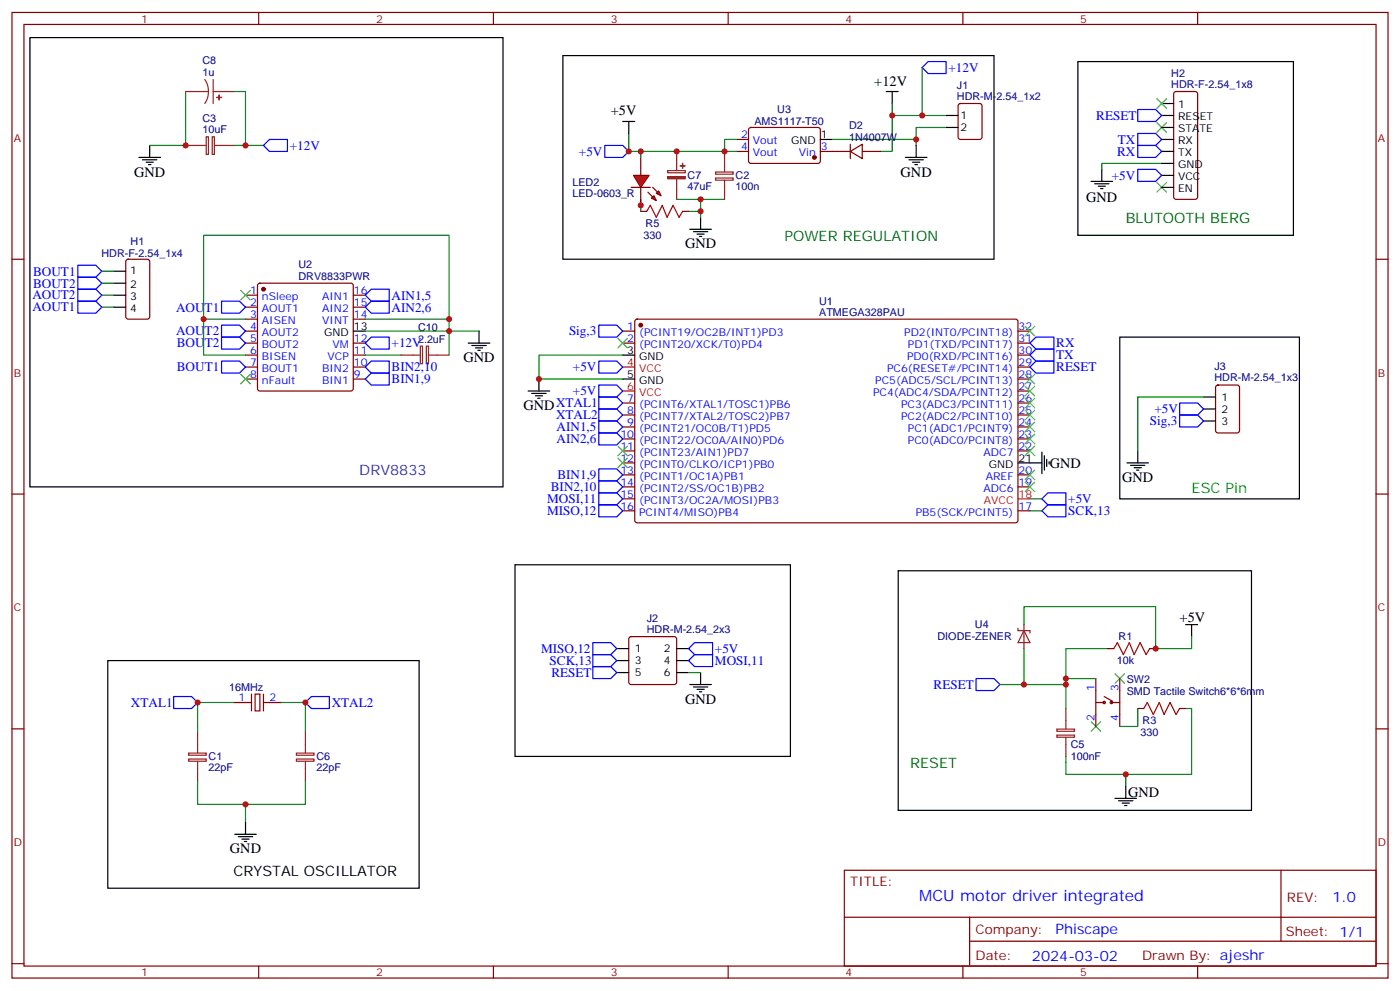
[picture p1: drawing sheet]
<svg xmlns="http://www.w3.org/2000/svg" width="412mm" height="292mm" viewBox="0 0 412 292" stroke-linecap="round" stroke-linejoin="round" font-family="sans-serif">
<g fill="none" stroke="#870000" stroke-width=".35">
<path d="M3.5 3.7h405.4v284.3h-405.4zM7.1 7.2h398.2v277.3h-398.2zM76.2 3.7v3.5M145.3 3.7v3.5M214.5 3.7v3.5M283.6 3.7v3.5M352.8 3.7v3.5M220.7 37.7l.5-.2 20 .1 .5 .6-.1 9.5-.7 .4h-20l-.4-.7v-9.2zM346 27.2l.4-.2h5.7l.5 .2 .2 .5v30.3l-.3 .5-.4 .2h-5.7l-.5-.2-.2-.5v-30.3zM217 41.1h3.5M217 44.6h3.5M241.7 44.6h3.5"/>
<path d="M3.5 76.3h3.6M37.3 76.5l.4-.2h5.7l.6 .5 .1 16.5-.5 .6-5.9 .1-.6-.5-.1-16.5zM405.3 76.3h3.6M72.3 97.5h3.5M72.3 86.9h3.5M72.3 90.5h3.5M72.3 94h3.5M76.1 83.6l.5-.2h26.8l.5 .2 .2 .5v30.3l-.3 .5-.4 .2h-26.8l-.5-.2-.3-.5v-30.3zM104.1 86.9h3.5M104.1 90.5h3.5M104.1 94h3.5M183.4 97.5h3.6"/>
<path d="M187.2 94.2l.5-.2h111.7l.5 .7-.1 58.8-.6 .5-111.8-.1-.4-.7v-58.5zM299.9 97.5h3.5M72.3 101h3.5M72.3 111.6h3.5M72.3 108.1h3.5M72.3 104.6h3.5M104.1 101h3.5M104.1 111.6h3.5M104.1 108.1h3.5M104.1 104.6h3.5M183.4 101h3.6M183.4 118.7h3.6"/>
<path d="M299.9 101h3.5M299.9 118.7h3.5M299.9 115.1h3.5M299.9 111.6h3.5M299.9 108.1h3.5M299.9 104.6h3.5M183.4 122.2h3.6M183.4 125.7h3.6M183.4 129.3h3.6M183.4 132.8h3.6M183.4 136.3h3.6M183.4 139.8h3.6"/>
<path d="M299.9 122.2h3.5M299.9 125.7h3.5M299.9 129.3h3.5M299.9 132.8h3.5M299.9 139.8h3.5M3.5 145.5h3.6M183.4 143.4h3.6M183.4 146.9h3.6M183.4 150.4h3.6M299.9 143.4h3.5M299.9 150.4h3.5M405.3 145.5h3.6"/>
<path d="M3.5 214.6h3.6M68.8 206.9h5.3M75.1 204.4h1.5v4.9h-1.5zM77.6 206.9h5.3M405.3 214.6h3.6M248.7 256.3h156.6v28.2h-156.6zM377.3 256.3v20.9M248.7 270.1h156.5M285.6 277.2h119.6M285.6 270.1v14.1M3.5 283.8h3.6M76.2 284.5v3.5"/>
<path d="M145.3 284.5v3.5M214.5 284.5v3.5M283.6 284.5v3.5M352.8 284.5v3.5M405.3 283.8h3.6"/>
</g>
<g fill="#870000" stroke="#870000" stroke-width=".35">
<circle cx="188.7" cy="95.7" r=".53"/>
<circle cx="239.9" cy="46.4" r=".53"/>
<circle cx="77.6" cy="85.2" r=".53"/>
</g>
<g fill="none" stroke="#000" stroke-width=".35">
<path d="M8.8 11.1h139.4v132.3h-139.4zM165.8 16.4h127v59.9h-127zM317.5 18.1h63.5v51.2h-63.5zM183.4 35.8h3.6M185.2 35.8v3.5M261.1 27h3.5M262.8 27v3.5M342.2 30.5h3.5M342.2 34h3.5M342.2 37.5h3.5M40.9 46.4h6.4M42 47.1h4.2"/>
<path d="M43 47.8h2.2M43.7 48.5h.7M44.1 42.8v3.6M241.7 41.1h3.5M266.7 46.4h6.3M267.8 47.1h4.2M268.8 47.8h2.1M269.5 48.5h.7M269.9 42.8v3.6M321.4 53.4h6.3M322.4 54.1h4.3M323.5 54.8h2.1"/>
<path d="M324.2 55.5h.7M324.6 49.9v3.5M342.2 41.1h3.5M342.2 44.6h3.5M342.2 48.1h3.5M342.2 51.6h3.5M342.2 55.2h3.5M33.5 79.9h3.5M203.2 67.5h6.3M204.3 68.2h4.2M205.3 68.9h2.1M206 69.6h.7"/>
<path d="M206.4 64v3.5M33.5 83.4h3.5M33.5 86.9h3.5M33.5 90.5h3.5M104.1 97.5h3.5M141.1 97.5v3.5M137.9 101h6.4M139 101.7h4.2M140.1 102.4h2.1M140.8 103.2h.7M155.6 115.1h6.3M156.6 115.9h4.3"/>
<path d="M157.7 116.6h2.1M158.4 117.3h.7M158.7 111.6v3.5M183.4 104.6h3.6M183.4 111.6h3.6M299.9 136.3h7M306.9 133.1v6.4M307.6 134.2v4.2M308.3 135.3v2.1M309 136v.7M264.6 168.1h104.1v70.5h-104.1zM31.7 194.5h91.8v67h-91.8z"/>
<path d="M349.2 183.9h3.6M351 183.9v3.6M328.4 235.1h6.4M329.5 235.8h4.2M330.6 236.5h2.1M331.3 237.2h.7M331.6 231.6v3.5M69.1 245.7h6.4M70.2 246.4h4.2M71.3 247.1h2.1M72 247.8h.7M72.3 242.1v3.6"/>
</g>
<path d="M183.4 108.1h3.6M183.4 115.1h3.6M299.9 146.9h3.5" fill="none" stroke="#f00" stroke-width=".35"/>
<path d="M74.1 204.4v4.9M77.6 204.4v4.9" fill="none" stroke="#871200" stroke-width=".35"/>
<g fill="none" stroke="#008700" stroke-width=".35">
<path d="M271.6 19.9v14.1h-8.8M54.7 27v15.8h-10.6M68.8 27h3.5v15.8M185.2 39.3v5.3h28.2M262.8 30.5v14.1h-3.5M271.6 34h7.1M278.7 37.5h-8.8v3.6M68.8 42.8h8.8M188.7 58.7v3.5M199.3 58.7h14.1M206.4 58.7v3.5M213.4 44.6h3.6"/>
<path d="M217 41.1h-3.6v3.5M245.2 41.1h24.7v1.7M342.2 48.1h-17.6v1.8M30 79.9h3.5M202.8 62.2h3.6v1.8M30 83.4h3.5M30 86.9h3.5M30 90.5h3.5M60 94v10.6h12.3M72.3 94h-12.3v-24.7h72.3v24.7M132.3 97.5h8.8M107.6 104.6h10.6"/>
<path d="M183.4 104.6h-24.7v7h24.7M303.4 146.9h3.5M301.6 183.9v-5.3h38.8v12.4h10.6v-3.5M301.6 191v10.6M326.3 191h-12.3v10.6h-19.4M68.8 206.9h-10.6v8.8M82.9 206.9h7.1v8.8M349.2 208.6h1.8v19.4h-37v-5.3M58.2 229.8v7.1h31.8v-7.1M72.3 236.9v5.2M331.6 228v3.6"/>
</g>
<g fill="none" stroke="#00f" stroke-width=".35">
<path d="M271.6 19.9l1.8-1.8h5.3v3.6h-5.3zM335.1 39.3h5.3l1.8 1.8-1.8 1.7h-5.3zM335.1 32.2h5.3l1.8 1.8-1.8 1.8h-5.3zM77.6 42.8l1.8-1.7h5.3v3.5h-5.3zM178.2 42.8h5.2l1.8 1.8-1.8 1.8h-5.2zM335.1 42.8h5.3l1.8 1.8-1.8 1.8h-5.3zM335.1 49.9h5.3l1.8 1.7-1.8 1.8h-5.3zM22.9 78.1h5.3l1.8 1.8-1.8 1.7h-5.3zM22.9 81.6h5.3l1.8 1.8-1.8 1.8h-5.3zM22.9 85.2h5.3l1.8 1.7-1.8 1.8h-5.3zM22.9 88.7h5.3l1.8 1.8-1.8 1.7h-5.3zM65.3 99.3h5.3l1.7 1.7-1.7 1.8h-5.3z"/>
<path d="M65.3 95.7h5.3l1.7 1.8-1.7 1.8h-5.3zM65.3 88.7h5.3l1.7 1.8-1.7 1.7h-5.3zM65.3 106.3h5.3l1.7 1.8-1.7 1.8h-5.3zM176.4 116.9h5.3l1.7 1.8-1.7 1.7h-5.3zM176.4 106.3h5.3l1.7 1.8-1.7 1.8h-5.3zM176.4 113.4h5.3l1.7 1.7-1.7 1.8h-5.3zM303.4 108.1l1.8-1.8h5.2v3.6h-5.2zM303.4 104.6l1.8-1.8h5.2v3.5h-5.2zM303.4 101l1.8-1.7h5.2v3.5h-5.2zM176.4 120.4h5.3l1.7 1.8-1.7 1.8h-5.3zM176.4 127.5h5.3l1.7 1.8-1.7 1.7h-5.3zM176.4 124h5.3l1.7 1.7-1.7 1.8h-5.3z"/>
<path d="M176.4 141.6h5.3l1.7 1.8-1.7 1.7h-5.3zM306.9 146.9l1.8-1.8h5.3v3.6h-5.3zM287.5 199.8h5.3l1.8 1.8-1.8 1.7h-5.3zM51.2 205.1h5.2l1.8 1.8-1.8 1.7h-5.2zM90 206.9l1.7-1.8h5.3v3.5h-5.3z"/>
</g>
<g fill="none" stroke="#3c3" stroke-width=".35">
<path d="M340.8 36.1l2.8 2.8M340.8 29.1l2.8 2.8M343.6 36.1l-2.8 2.8M343.6 29.1l-2.8 2.8M340.8 53.8l2.8 2.8M343.6 53.8l-2.8 2.8M70.9 85.5l2.8 2.8M73.7 85.5l-2.8 2.8M182 99.6l2.9 2.8M184.9 99.6l-2.9 2.8M302 96.1l2.8 2.8M304.8 96.1l-2.8 2.8"/>
<path d="M70.9 110.2l2.8 2.8M73.7 110.2l-2.8 2.8M302 110.2l2.8 2.8M302 113.7l2.8 2.9M302 117.3l2.8 2.8M304.8 110.2l-2.8 2.8M304.8 113.7l-2.8 2.9M304.8 117.3l-2.8 2.8M182 131.4l2.9 2.8M182 134.9l2.9 2.8M184.9 131.4l-2.9 2.8M184.9 134.9l-2.9 2.8"/>
<path d="M302 131.4l2.8 2.8M302 138.4l2.8 2.9M302 127.8l2.8 2.9M302 124.3l2.8 2.8M302 120.8l2.8 2.8M304.8 131.4l-2.8 2.8M304.8 138.4l-2.8 2.9M304.8 127.8l-2.8 2.9M304.8 124.3l-2.8 2.8M304.8 120.8l-2.8 2.8M302 142l2.8 2.8M304.8 142l-2.8 2.8"/>
<path d="M328.4 198.4l2.9 2.8M331.3 198.4l-2.9 2.8M321.4 212.5l2.8 2.8M324.2 212.5l-2.8 2.8"/>
</g>
<path d="M118.2 104.6h5.6M123.8 101.9h.7v5.2h-.7zM125.6 101.9h.6v5.2h-.6zM126.3 104.6h6" fill="none" stroke="#8c2424" stroke-width=".35"/>
<g fill="#f00" stroke="#870000" stroke-width=".35">
<path d="M186.6 51.6h4.6l-2.5 3.6z"/>
<path d="M185.9 55.2h5.7z"/>
</g>
<g fill="#870000" stroke="#870000" stroke-width=".35">
<path d="M192.3 55.2l1.4 1.4z"/>
<path d="M190.9 56.6l1.4 1.4z"/>
</g>
<g fill="#f00" stroke="#870000" stroke-width=".35">
<path d="M193.3 56.9l.7-.7 .7 1.4z"/>
<path d="M192.6 57.6l.7 1.5-1.4-.8z"/>
</g>
<g fill="none" stroke="#870000" stroke-width=".35">
<path d="M282.5 30.7l.4-.2h5.7l.6 .4 .1 9.5-.5 .6-5.9 .1-.6-.5-.1-9.4zM188.7 46.4v5.2M188.7 55.2v5.3M245.2 44.6h5.3M250.5 44.6l3.5-2.1v4.2zM250.5 42.5v4.2M254 44.6h5.3M188.7 62.2h1.8M201.1 62.2h1.7M358.3 113.6l.5-.2h5.6l.7 .4v13l-.4 .6-5.9 .1-.7-.5v-12.9zM185.4 187.7l.5-.2h12.7l.5 .2 .2 .5v12.7l-.2 .5-.5 .2h-12.7l-.5-.3-.2-.4v-12.7zM322.8 199.8v14.1"/>
<path d="M326.3 191h1.8M329.8 199.8v14.1M338.7 191h1.7M322.8 206.9h2.5M325.3 205.1l2.4 1.4M327.4 206.9h2.4M335.1 208.6h1.8M347.5 208.6h1.7"/>
<circle cx="325.3" cy="206.9" r=".35"/>
<circle cx="327.4" cy="206.9" r=".35"/>
</g>
<path d="M188.7 44.6v1.8M107.6 94h24.7v10.6M107.6 97.5h24.7M354.5 116.9h-19.4v15.9M303.4 150.4h3.5M202.8 198h3.6M314 199.8h8.8M314 201.6v7M335.1 208.6v5.3h-5.3" fill="none" stroke="#008700" stroke-width=".35"/>
<g fill="none" stroke="#8c2424" stroke-width=".35">
<path d="M54.7 27h6.7M60.3 23.4l.8 1.7 .3 1.9M61.4 27l-.3 1.8-.8 1.7M62.8 27h6M62.8 23.4v7.1M54.7 42.8h6M60.7 40.3h.7v5.2h-.7zM62.5 40.3h.6v5.2h-.6zM63.1 42.8h5.7M196.7 50.2h5.2v.7h-5.2zM199.3 44.6v5.6M199.3 52.7v6"/>
<path d="M210.8 50.7h5.2v.6h-5.2zM210.8 52.4h5.2v.7h-5.2zM213.4 44.6v6M213.4 53.1v5.6M299.9 185v.7h3.5v.7M301.6 185.7l1.8 3.5h-3.5zM301.6 183.9v7.1M58.2 215.7v6M90 215.7v6M311.3 214.7h5.2v.6h-5.2zM311.3 216.5h5.2v.6h-5.2zM314 208.6v6"/>
<path d="M314 217.1v5.6M55.6 221.8h5.1v.6h-5.1zM55.6 223.5h5.1v.7h-5.1zM58.2 224.2v5.6M87.3 221.8h5.2v.6h-5.2zM87.3 223.5h5.2v.7h-5.2zM90 224.2v5.6"/>
</g>
<g fill="#8c2424" stroke="#8c2424" stroke-width=".35">
<path d="M196.7 52h5.2v.6h-5.2z"/>
<path d="M200.4 48.8l1.4 .1z"/>
<path d="M201 48.1l.1 1.4z"/>
<path d="M64.5 28l.1 1.4z"/>
<path d="M63.9 28.7h1.4z"/>
</g>
<path d="M190.5 62.2l1.1-1.7 1.7 3.5 1.8-3.5 1.4 3.5 1.8-3.5 1.7 3.5 1.1-1.8M328.1 191l1-1.8 1.8 3.6 1.8-3.6 1.4 3.6 1.7-3.6 1.8 3.6 1.1-1.8M336.9 208.6l1.1-1.7 1.7 3.5 1.8-3.5 1.4 3.5 1.8-3.5 1.7 3.5 1.1-1.8" fill="none" stroke="#a10000" stroke-width=".35"/>
<g fill="none" stroke="#000" stroke-width=".35">
<path d="M278.7 34h3.5M278.7 37.5h3.5M329.8 99.3h53v47.6h-53zM354.5 116.9h3.6M332 136.3h6.3M333 137h4.3M334.1 137.7h2.1M334.8 138.4h.7M335.1 132.8v3.5M354.5 124h3.6M354.5 120.4h3.6M151.7 166.3h81.1v56.4h-81.1z"/>
<path d="M181.7 191h3.5M181.7 194.5h3.5M181.7 198h3.5M199.3 191h3.5M199.3 194.5h3.5M199.3 198h3.5M206.4 198v3.6M203.2 201.6h6.3M204.3 202.3h4.2M205.3 203h2.1M206 203.7h.7"/>
</g>
<g fill="none" stroke="#00f" stroke-width=".35">
<path d="M107.6 86.9l1.8-1.7h5.3v3.5h-5.3zM107.6 90.5l1.8-1.8h5.3v3.5h-5.3zM176.4 95.7h5.3l1.7 1.8-1.7 1.8h-5.3zM107.6 111.6l1.8-1.7h5.3v3.5h-5.3zM107.6 108.1l1.8-1.8h5.3v3.6h-5.3zM107.6 101l1.8-1.7h5.3v3.5h-5.3zM347.5 118.7h5.3l1.7 1.7-1.7 1.8h-5.3zM176.4 138.1h5.3l1.7 1.7-1.7 1.8h-5.3zM347.5 122.2h5.3l1.7 1.8-1.7 1.7h-5.3zM176.4 145.1h5.3l1.7 1.8-1.7 1.8h-5.3zM176.4 148.7h5.3l1.7 1.7-1.7 1.8h-5.3zM306.9 150.4l1.8-1.7h5.3v3.5h-5.3z"/>
<path d="M174.6 196.3h5.3l1.8 1.7-1.8 1.8h-5.3zM174.6 192.8h5.3l1.8 1.7-1.8 1.8h-5.3zM174.6 189.2h5.3l1.8 1.8-1.8 1.8h-5.3zM202.8 191l1.8-1.8h5.3v3.6h-5.3zM202.8 194.5l1.8-1.7h5.3v3.5h-5.3z"/>
</g>
<g fill="#c00">
<circle cx="213.4" cy="44.6" r=".88"/>
<circle cx="58.2" cy="206.9" r=".88"/>
<circle cx="90" cy="206.9" r=".88"/>
<circle cx="301.6" cy="201.6" r=".88"/>
<circle cx="72.3" cy="236.9" r=".88"/>
<circle cx="185.2" cy="44.6" r=".88"/>
<circle cx="158.8" cy="111.6" r=".88"/>
<circle cx="206.4" cy="58.7" r=".88"/>
<circle cx="206.4" cy="62.2" r=".88"/>
<circle cx="60" cy="94" r=".88"/>
<circle cx="132.3" cy="97.5" r=".88"/>
<circle cx="72.3" cy="42.8" r=".88"/>
<circle cx="262.8" cy="34" r=".88"/>
<circle cx="271.6" cy="34" r=".88"/>
<circle cx="269.9" cy="41.1" r=".88"/>
<circle cx="188.7" cy="60.5" r=".88"/>
<circle cx="188.7" cy="44.6" r=".88"/>
<circle cx="199.3" cy="44.6" r=".88"/>
<circle cx="340.4" cy="191" r=".88"/>
<circle cx="54.7" cy="42.8" r=".88"/>
<circle cx="331.6" cy="228" r=".88"/>
<circle cx="314" cy="199.8" r=".88"/>
<circle cx="314" cy="201.6" r=".88"/>
<circle cx="132.3" cy="94" r=".88"/>
</g>
<text font-size="4.6" fill="#00f" x="270.8" y="265.3">MCU motor driver integrated</text>
<g font-size="4.2">
<text x="257.5" y="25.2">+12V</text>
<text x="179.9" y="34">+5V</text>
<text x="39.5" y="52">GND</text>
<text x="265.3" y="52">GND</text>
<text x="320" y="59.6">GND</text>
<text x="201.8" y="73.2">GND</text>
<text x="136.5" y="106.7">GND</text>
<text x="154.2" y="120.8">GNDXTAL1</text>
<text x="309.2" y="137.7">GND</text>
<text x="330.6" y="142">GND</text>
<text x="347.5" y="183.2">+5V</text>
<text x="201.8" y="207.2">GND</text>
<text x="332.3" y="234.8">GND</text>
<text x="67.7" y="251.3">GND</text>
<text x="68.8" y="258">CRYSTAL OSCILLATOR</text>
</g>
<g font-size="4.2" fill="#060">
<text x="331.6" y="65.8">BLUTOOTH BERG</text>
<text x="231.1" y="71">POWER REGULATION</text>
<text x="268.1" y="226.3">RESET</text>
</g>
<text font-size="4.2" fill="#609" x="105.8" y="139.8">DRV8833</text>
<text font-size="4.2" fill="#090" x="351" y="145.1">ESC Pin</text>
<g font-size="4.2" fill="#00f">
<text x="392.5" y="265.5">1.0</text>
<text x="310.9" y="275.1">Phiscape</text>
<text x="304" y="282.9">2024-03-02</text>
</g>
<g font-size="3.9" fill="#00f">
<text x="279.4" y="21.1">+12V</text>
<text x="322.9" y="35.3">RESET</text>
<text x="85.4" y="44.1">+12V</text>
<text x="170.5" y="45.9">+5V</text>
<text x="329.1" y="45.9">RX</text>
<text x="329.3" y="42.3">TX</text>
<text x="327.5" y="52.9">+5V</text>
<text x="9.8" y="81.1">BOUT1</text>
<text x="9.5" y="88.2">AOUT2</text>
<text x="9.8" y="84.7">BOUT2</text>
<text x="115.4" y="88.2">AIN1,5</text>
<text x="9.5" y="91.7">AOUT1</text>
<text x="51.9" y="91.7">AOUT1</text>
<text x="115.4" y="91.7">AIN2,6</text>
<text x="51.9" y="98.8">AOUT2</text>
<text x="167.6" y="98.8">Sig,3</text>
<text x="52.1" y="102.3">BOUT2</text>
<text x="115.4" y="102.2">+12V</text>
<text x="311.1" y="105.8">TX</text>
<text x="311.1" y="102.2">RX</text>
<text x="52.1" y="109.4">BOUT1</text>
<text x="115.4" y="112.9">BIN1,9</text>
<text x="115.4" y="109.4">BIN2,10</text>
<text x="168.8" y="109.4">+5V</text>
<text x="311.1" y="109.3">RESET</text>
<text x="168.8" y="116.4">+5V</text>
<text x="163.8" y="123.5">XTAL2</text>
<text x="338.7" y="125.2">Sig,3</text>
<text x="340.1" y="121.7">+5V</text>
<text x="164" y="130.5">AIN2,6</text>
<text x="164" y="127">AIN1,5</text>
<text x="164.2" y="141.1">BIN1,9</text>
<text x="161.2" y="148.2">MOSI,11</text>
<text x="162.3" y="144.6">BIN2,10</text>
<text x="314.7" y="148.1">+5V</text>
<text x="161.2" y="151.7">MISO,12</text>
<text x="314.7" y="151.7">SCK,13</text>
<text x="159.4" y="192.3">MISO,12</text>
<text x="161.9" y="195.8">SCK,13</text>
<text x="210.6" y="192.3">+5V</text>
<text x="210.6" y="195.8">MOSI,11</text>
<text x="162.4" y="199.4">RESET</text>
<text x="275" y="202.9">RESET</text>
<text x="38.6" y="208.2">XTAL1</text>
<text x="97.7" y="208.1">XTAL2</text>
</g>
<g font-size="3.9" fill="#800">
<text x="250.5" y="260.8">TITLE:</text>
<text x="379.1" y="265.5">REV:</text>
<text x="287.4" y="275">Company:</text>
<text x="378.7" y="275.7">Sheet: 1/1</text>
<text x="287.4" y="282.7">Date:</text>
<text x="336.4" y="282.8">Drawn By: ajeshr</text>
</g>
<g font-size="3.2" fill="#800">
<text x="41.6" y="6.7">1</text>
<text x="110.8" y="6.7">2</text>
<text x="179.9" y="6.7">3</text>
<text x="249.1" y="6.7">4</text>
<text x="318.2" y="6.7">5</text>
<text x="4.1" y="41.8">A</text>
<text x="405.9" y="41.8">A</text>
<text x="4.1" y="110.9">B</text>
<text x="405.9" y="110.9">B</text>
<text x="4.1" y="180.1">C</text>
<text x="405.9" y="180.1">C</text>
<text x="4.1" y="249.2">D</text>
<text x="405.9" y="249.2">D</text>
<text x="41.6" y="287.5">1</text>
<text x="110.8" y="287.5">2</text>
<text x="179.9" y="287.5">3</text>
<text x="249.1" y="287.5">4</text>
<text x="318.2" y="287.5">5</text>
</g>
<g font-size="3.2" fill="#000080">
<text x="59.6" y="22.4">1u</text>
<text x="59.6" y="19">C8</text>
<text x="345" y="22.7">H2</text>
<text x="281.9" y="29.4">HDR-M-2.54_1x2</text>
<text x="281.9" y="26.1">J1</text>
<text x="345" y="25.9">HDR-F-2.54_1x8</text>
<text x="59.6" y="35.8">C3</text>
<text x="229" y="33.3">U3</text>
<text x="59.6" y="39.2">10uF</text>
<text x="222.2" y="36.9">AMS1117-T50</text>
<text x="250.1" y="41.4">1N4007W</text>
<text x="250.1" y="38">D2</text>
<text x="202.6" y="52.8">C7</text>
<text x="216.7" y="52.8">C2</text>
<text x="168.6" y="58.1">LED-0603_R</text>
<text x="168.6" y="54.8">LED2</text>
<text x="202.6" y="56.1">47uF</text>
<text x="216.7" y="56.1">100n</text>
<text x="189.5" y="70.3">330</text>
<text x="190.2" y="66.8">R5</text>
<text x="29.9" y="75.7">HDR-F-2.54_1x4</text>
<text x="38.5" y="72.2">H1</text>
<text x="87.9" y="82.3">DRV8833PWR</text>
<text x="87.9" y="78.8">U2</text>
<text x="241.3" y="89.7">U1</text>
<text x="241.3" y="92.9">ATMEGA328PAU</text>
<text x="123.1" y="100.9">2.2uF</text>
<text x="123.1" y="97.5">C10</text>
<text x="357.7" y="112.3">HDR-M-2.54_1x3</text>
<text x="357.7" y="109.1">J3</text>
<text x="190.5" y="183.2">J2</text>
<text x="287.2" y="185.1">U4</text>
<text x="190.5" y="186.4">HDR-M-2.54_2x3</text>
<text x="276.2" y="188.6">DIODE-ZENER</text>
<text x="329.5" y="188.6">R1</text>
<text x="329" y="195.7">10k</text>
<text x="67.5" y="203.3">16MHz</text>
<text x="331.9" y="201.3">SW2</text>
<text x="331.9" y="204.5">SMD Tactile Switch6*6*6mm</text>
<text x="336.6" y="213.2">R3</text>
<text x="315.4" y="220.4">C5</text>
<text x="335.9" y="216.7">330</text>
<text x="61.5" y="227.2">22pF</text>
<text x="61.5" y="223.9">C1</text>
<text x="93.2" y="227.2">22pF</text>
<text x="93.2" y="223.9">C6</text>
<text x="315.4" y="223.7">100nF</text>
</g>
<g font-size="3.2">
<text x="282.9" y="35.1">1</text>
<text x="347" y="31.9">1</text>
<text x="347" y="35.4">RESET</text>
<text x="241.8" y="40.7">1</text>
<text x="282.9" y="38.6">2</text>
<text x="347" y="38.9">STATE</text>
<text x="233.1" y="42.5">GND</text>
<text x="347" y="42.5">RX</text>
<text x="347" y="46">TX</text>
<text x="347" y="49.5">GND</text>
<text x="347" y="53.1">VCC</text>
<text x="347" y="56.6">EN</text>
<text x="38.3" y="80.6">1</text>
<text x="38.3" y="84.8">2</text>
<text x="38.3" y="88.3">3</text>
<text x="38.3" y="91.9">4</text>
<text x="95.5" y="98.9">GND</text>
<text x="104.2" y="97.2">13</text>
<text x="184.8" y="104.2">3</text>
<text x="188.3" y="106">GND</text>
<text x="184.8" y="111.3">5</text>
<text x="188.3" y="113">GND</text>
<text x="359.8" y="118">1</text>
<text x="359.8" y="125">3</text>
<text x="359.8" y="121.5">2</text>
<text x="291.3" y="137.7">GND</text>
<text x="300" y="136">21</text>
<text x="187" y="192.1">1</text>
<text x="187" y="195.6">3</text>
<text x="195.5" y="192.1">2</text>
<text x="195.5" y="195.6">4</text>
<text x="187" y="199.1">5</text>
<text x="195.5" y="199.1">6</text>
</g>
<g font-size="3.2" fill="#00f">
<text x="218.3" y="40.7">2</text>
<text x="218.3" y="44.2">4</text>
<text x="221.8" y="42.5">Vout</text>
<text x="221.8" y="46">Vout</text>
<text x="235.3" y="46">Vin</text>
<text x="241.8" y="44.2">3</text>
<text x="73.7" y="86.6">1</text>
<text x="77.2" y="88.3">nSleep</text>
<text x="94.9" y="88.3">AIN1</text>
<text x="104.2" y="86.6">16</text>
<text x="73.7" y="90.1">2</text>
<text x="73.7" y="93.6">3</text>
<text x="77.2" y="91.9">AOUT1</text>
<text x="77.2" y="95.4">AISEN</text>
<text x="94.9" y="91.9">AIN2</text>
<text x="94.9" y="95.4">VINT</text>
<text x="104.2" y="93.6">14</text>
<text x="104.2" y="90.1">15</text>
<text x="73.7" y="97.2">4</text>
<text x="73.7" y="100.7">5</text>
<text x="77.2" y="98.9">AOUT2</text>
<text x="104.2" y="100.7">12</text>
<text x="184.8" y="97.2">1</text>
<text x="184.8" y="100.7">2</text>
<text x="188.3" y="98.9">(PCINT19/OC2B/INT1)PD3</text>
<text x="266.3" y="98.9">PD2(INT0/PCINT18)</text>
<text x="300" y="100.7">31</text>
<text x="300" y="97.2">32</text>
<text x="73.7" y="104.2">6</text>
<text x="73.7" y="107.7">7</text>
<text x="77.2" y="102.4">BOUT2</text>
<text x="77.2" y="106">BISEN</text>
<text x="96.5" y="106">VCP</text>
<text x="97.9" y="102.4">VM</text>
<text x="104.2" y="107.7">10</text>
<text x="104.2" y="104.2">11</text>
<text x="188.3" y="102.4">(PCINT20/XCK/T0)PD4</text>
<text x="267.2" y="106">PD0(RXD/PCINT16)</text>
<text x="267.5" y="102.4">PD1(TXD/PCINT17)</text>
<text x="300" y="107.7">29</text>
<text x="300" y="104.2">30</text>
<text x="73.7" y="111.3">8</text>
<text x="77.2" y="109.5">BOUT1</text>
<text x="77.2" y="113">nFault</text>
<text x="94.9" y="113">BIN1</text>
<text x="94.9" y="109.5">BIN2</text>
<text x="104.2" y="111.3">9</text>
<text x="257.8" y="113">PC5(ADC5/SCL/PCINT13)</text>
<text x="261.3" y="109.5">PC6(RESET#/PCINT14)</text>
<text x="300" y="111.3">28</text>
<text x="184.8" y="118.3">7</text>
<text x="257.2" y="116.6">PC4(ADC4/SDA/PCINT12)</text>
<text x="300" y="118.3">26</text>
<text x="300" y="114.8">27</text>
<text x="184.8" y="121.8">8</text>
<text x="184.8" y="125.4">9</text>
<text x="188.3" y="120.1">(PCINT6/XTAL1/TOSC1)PB6</text>
<text x="188.3" y="123.6">(PCINT7/XTAL2/TOSC2)PB7</text>
<text x="265.4" y="123.6">PC2(ADC2/PCINT10)</text>
<text x="265.4" y="120.1">PC3(ADC3/PCINT11)</text>
<text x="300" y="125.4">24</text>
<text x="300" y="121.8">25</text>
<text x="182.8" y="128.9">10</text>
<text x="188.3" y="127.1">(PCINT21/OC0B/T1)PD5</text>
<text x="188.3" y="130.7">(PCINT22/OC0A/AIN0)PD6</text>
<text x="267.4" y="130.7">PC0(ADC0/PCINT8)</text>
<text x="267.4" y="127.1">PC1(ADC1/PCINT9)</text>
<text x="300" y="128.9">23</text>
<text x="182.8" y="132.4">11</text>
<text x="182.8" y="136">12</text>
<text x="188.3" y="134.2">(PCINT23/AIN1)PD7</text>
<text x="188.3" y="137.7">(PCINT0/CLKO/ICP1)PB0</text>
<text x="289.7" y="134.2">ADC7</text>
<text x="300" y="132.4">22</text>
<text x="182.8" y="139.5">13</text>
<text x="182.8" y="143">14</text>
<text x="188.3" y="141.3">(PCINT1/OC1A)PB1</text>
<text x="290.4" y="141.3">AREF</text>
<text x="300" y="143">19</text>
<text x="300" y="139.5">20</text>
<text x="182.8" y="146.5">15</text>
<text x="188.3" y="144.8">(PCINT2/SS/OC1B)PB2</text>
<text x="188.3" y="148.3">(PCINT3/OC2A/MOSI)PB3</text>
<text x="289.7" y="144.8">ADC6</text>
<text x="182.8" y="150.1">16</text>
<text x="188.3" y="151.8">PCINT4/MISO)PB4</text>
<text x="269.7" y="151.8">PB5(SCK/PCINT5)</text>
<text x="300" y="150.1">17</text>
<text x="322.4" y="203.3" transform="rotate(-90 322.4 203.3)">1</text>
<text x="329.5" y="203.3" transform="rotate(-90 329.5 203.3)">3</text>
<text x="70.3" y="206.5">1</text>
<text x="79.4" y="206.5">2</text>
<text x="322.4" y="212.4" transform="rotate(-90 322.4 212.4)">2</text>
<text x="329.5" y="212.4" transform="rotate(-90 329.5 212.4)">4</text>
</g>
<g font-size="3.2" fill="#f00">
<text x="184.8" y="107.7">4</text>
<text x="188.3" y="109.5">VCC</text>
<text x="184.8" y="114.8">6</text>
<text x="188.3" y="116.6">VCC</text>
<text x="289.8" y="148.3">AVCC</text>
<text x="300" y="146.5">18</text>
</g>
</svg>
